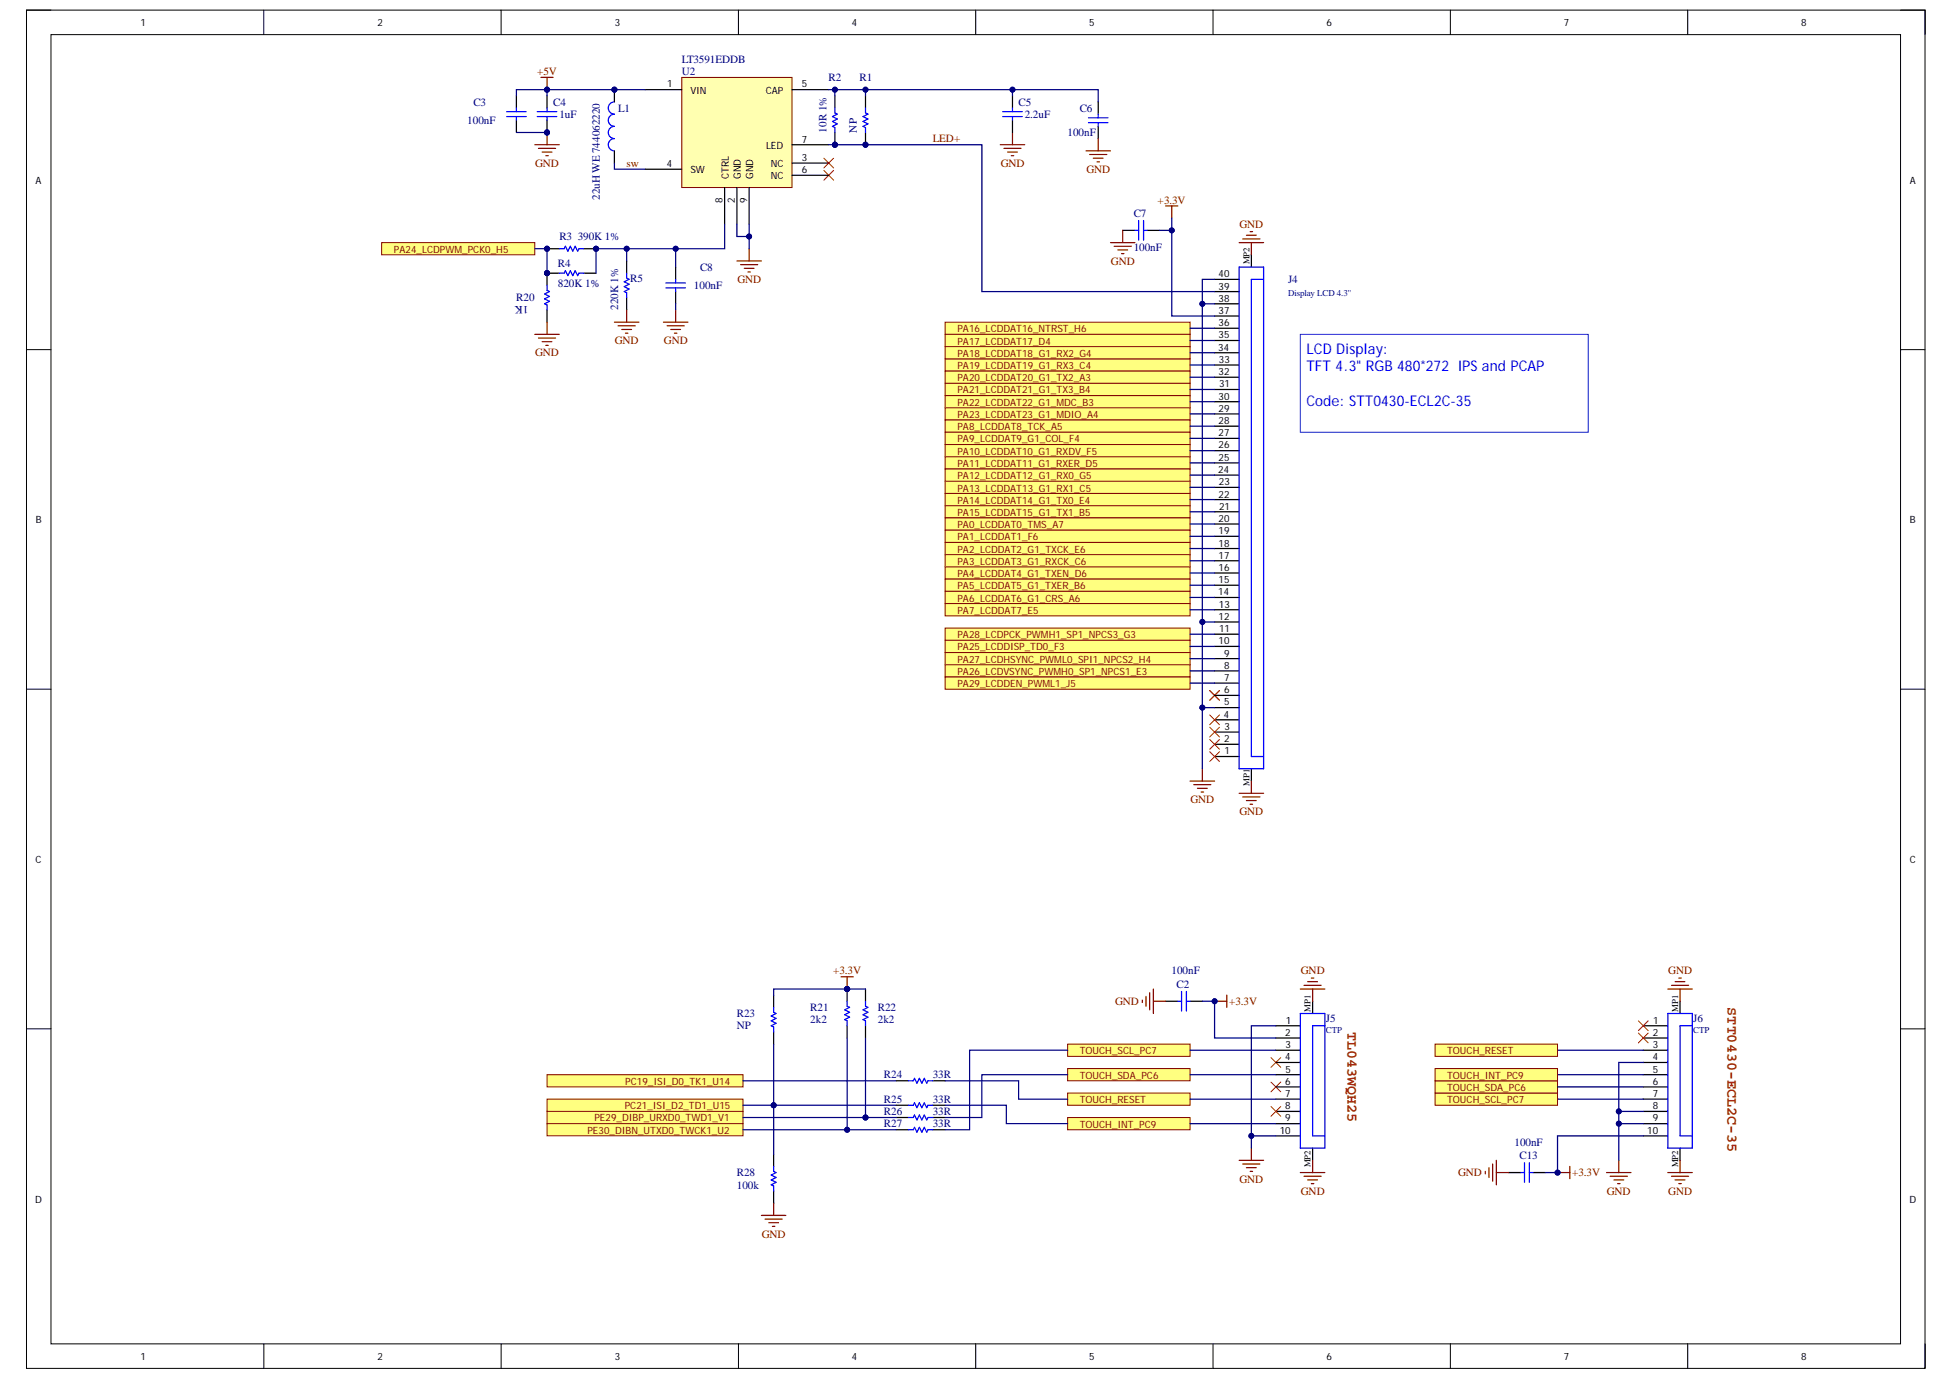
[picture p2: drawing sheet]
<svg xmlns="http://www.w3.org/2000/svg" width="297mm" height="210mm" viewBox="0 0 297 210" stroke-linecap="round" stroke-linejoin="round" font-family="sans-serif">
<path d="M4 1.5h288.8v206.6h-288.8z" fill="none" stroke="#000" stroke-width=".15"/>
<path d="M7.8 5.3h281.3v199.1h-281.3z" fill-rule="evenodd" fill="#fff"/>
<g fill="none" stroke="#000" stroke-width=".15">
<path d="M4 1.5h3.8M7.8 5.3h281.3v199.1h-281.3zM40.1 1.5v3.8M76.2 1.5v3.8M112.3 1.5v3.8M148.4 1.5v3.8M184.5 1.5v3.8M220.6 1.5v3.8M256.7 1.5v3.8M289.1 1.5h3.7v3.8M4 53.2h3.8M289.1 53.2h3.7"/>
<path d="M4 104.8h3.8M289.1 104.8h3.7M4 156.5h3.8M289.1 156.5h3.7M40.1 204.4v3.7M76.2 204.4v3.7M112.3 204.4v3.7M148.4 204.4v3.7M184.5 204.4v3.7M220.6 204.4v3.7M256.7 204.4v3.7M292.8 204.4v3.7"/>
</g>
<path d="M177.3 31.3h1.8M178.2 31.3v1.9M181 118.8h3.7M181.6 119.4h2.6M182.1 119.9h1.5M182.9 116.9v1.9M182.7 120.5h.4" fill="none" stroke="#800000" stroke-width=".19"/>
<path d="M184 105l1.5 1.5M185.5 105l-1.5 1.5" fill="none" stroke="#f00" stroke-width=".15"/>
<path d="M143.7 95.5h37.3v1.9h-37.3z" fill-rule="evenodd" fill="#ffff80"/>
<path d="M143.7 95.5h37.3v1.9h-37.3z" fill="none" stroke="#800000" stroke-width=".15"/>
<path d="M143.7 99.3h37.3v1.8h-37.3z" fill-rule="evenodd" fill="#ffff80"/>
<path d="M143.7 99.3h37.3v1.8h-37.3z" fill="none" stroke="#800000" stroke-width=".15"/>
<path d="M143.7 101.1h37.3v1.9h-37.3z" fill-rule="evenodd" fill="#ffff80"/>
<path d="M143.7 101.1h37.3v1.9h-37.3z" fill="none" stroke="#800000" stroke-width=".15"/>
<path d="M143.7 97.4h37.3v1.9h-37.3z" fill-rule="evenodd" fill="#ffff80"/>
<path d="M143.7 97.4h37.3v1.9h-37.3z" fill="none" stroke="#800000" stroke-width=".15"/>
<path d="M143.7 103h37.3v1.8h-37.3z" fill-rule="evenodd" fill="#ffff80"/>
<path d="M143.7 103h37.3v1.8h-37.3z" fill="none" stroke="#800000" stroke-width=".15"/>
<path d="M143.7 49h37.3v1.9h-37.3z" fill-rule="evenodd" fill="#ffff80"/>
<path d="M143.7 49h37.3v1.9h-37.3z" fill="none" stroke="#800000" stroke-width=".15"/>
<path d="M143.7 50.9h37.3v1.8h-37.3z" fill-rule="evenodd" fill="#ffff80"/>
<path d="M143.7 50.9h37.3v1.8h-37.3z" fill="none" stroke="#800000" stroke-width=".15"/>
<path d="M143.7 54.6h37.3v1.9h-37.3z" fill-rule="evenodd" fill="#ffff80"/>
<path d="M143.7 54.6h37.3v1.9h-37.3z" fill="none" stroke="#800000" stroke-width=".15"/>
<path d="M143.7 52.7h37.3v1.9h-37.3z" fill-rule="evenodd" fill="#ffff80"/>
<path d="M143.7 52.7h37.3v1.9h-37.3z" fill="none" stroke="#800000" stroke-width=".15"/>
<path d="M143.7 56.5h37.3v1.8h-37.3z" fill-rule="evenodd" fill="#ffff80"/>
<path d="M143.7 56.5h37.3v1.8h-37.3z" fill="none" stroke="#800000" stroke-width=".15"/>
<path d="M143.7 60.2h37.3v1.8h-37.3z" fill-rule="evenodd" fill="#ffff80"/>
<path d="M143.7 60.2h37.3v1.8h-37.3z" fill="none" stroke="#800000" stroke-width=".15"/>
<path d="M143.7 58.3h37.3v1.9h-37.3z" fill-rule="evenodd" fill="#ffff80"/>
<path d="M143.7 58.3h37.3v1.9h-37.3z" fill="none" stroke="#800000" stroke-width=".15"/>
<path d="M143.7 62h37.3v1.9h-37.3z" fill-rule="evenodd" fill="#ffff80"/>
<path d="M143.7 62h37.3v1.9h-37.3z" fill="none" stroke="#800000" stroke-width=".15"/>
<path d="M143.7 63.9h37.3v1.8h-37.3z" fill-rule="evenodd" fill="#ffff80"/>
<path d="M143.7 63.9h37.3v1.8h-37.3z" fill="none" stroke="#800000" stroke-width=".15"/>
<path d="M143.7 65.7h37.3v1.9h-37.3z" fill-rule="evenodd" fill="#ffff80"/>
<path d="M143.7 65.7h37.3v1.9h-37.3z" fill="none" stroke="#800000" stroke-width=".15"/>
<path d="M143.7 67.6h37.3v1.9h-37.3z" fill-rule="evenodd" fill="#ffff80"/>
<path d="M143.7 67.6h37.3v1.9h-37.3z" fill="none" stroke="#800000" stroke-width=".15"/>
<path d="M143.7 69.5h37.3v1.8h-37.3z" fill-rule="evenodd" fill="#ffff80"/>
<path d="M143.7 69.5h37.3v1.8h-37.3z" fill="none" stroke="#800000" stroke-width=".15"/>
<path d="M143.7 73.2h37.3v1.9h-37.3z" fill-rule="evenodd" fill="#ffff80"/>
<path d="M143.7 73.2h37.3v1.9h-37.3z" fill="none" stroke="#800000" stroke-width=".15"/>
<path d="M143.7 71.3h37.3v1.9h-37.3z" fill-rule="evenodd" fill="#ffff80"/>
<path d="M143.7 71.3h37.3v1.9h-37.3z" fill="none" stroke="#800000" stroke-width=".15"/>
<path d="M143.7 75.1h37.3v1.8h-37.3z" fill-rule="evenodd" fill="#ffff80"/>
<path d="M143.7 75.1h37.3v1.8h-37.3z" fill="none" stroke="#800000" stroke-width=".15"/>
<path d="M143.7 76.9h37.3v1.9h-37.3z" fill-rule="evenodd" fill="#ffff80"/>
<path d="M143.7 76.9h37.3v1.9h-37.3z" fill="none" stroke="#800000" stroke-width=".15"/>
<path d="M143.7 78.8h37.3v1.8h-37.3z" fill-rule="evenodd" fill="#ffff80"/>
<path d="M143.7 78.8h37.3v1.8h-37.3z" fill="none" stroke="#800000" stroke-width=".15"/>
<path d="M143.7 80.6h37.3v1.9h-37.3z" fill-rule="evenodd" fill="#ffff80"/>
<path d="M143.7 80.6h37.3v1.9h-37.3z" fill="none" stroke="#800000" stroke-width=".15"/>
<path d="M143.7 82.5h37.3v1.9h-37.3z" fill-rule="evenodd" fill="#ffff80"/>
<path d="M143.7 82.5h37.3v1.9h-37.3z" fill="none" stroke="#800000" stroke-width=".15"/>
<path d="M143.7 84.4h37.3v1.8h-37.3z" fill-rule="evenodd" fill="#ffff80"/>
<path d="M143.7 84.4h37.3v1.8h-37.3z" fill="none" stroke="#800000" stroke-width=".15"/>
<path d="M143.7 86.2h37.3v1.9h-37.3z" fill-rule="evenodd" fill="#ffff80"/>
<path d="M143.7 86.2h37.3v1.9h-37.3z" fill="none" stroke="#800000" stroke-width=".15"/>
<path d="M143.7 88.1h37.3v1.8h-37.3z" fill-rule="evenodd" fill="#ffff80"/>
<path d="M143.7 88.1h37.3v1.8h-37.3z" fill="none" stroke="#800000" stroke-width=".15"/>
<path d="M143.7 89.9h37.3v1.9h-37.3z" fill-rule="evenodd" fill="#ffff80"/>
<path d="M143.7 89.9h37.3v1.9h-37.3z" fill="none" stroke="#800000" stroke-width=".15"/>
<path d="M143.7 91.8h37.3v1.9h-37.3z" fill-rule="evenodd" fill="#ffff80"/>
<path d="M143.7 91.8h37.3v1.9h-37.3z" fill="none" stroke="#800000" stroke-width=".15"/>
<path d="M170.8 35h1.8M174.5 35h1.9" fill="none" stroke="#000" stroke-width=".19"/>
<path d="M172.6 35h.6M173.2 33.6v2.9M173.9 33.6v2.9M173.9 35h.6" fill="none" stroke="#00f" stroke-width=".19"/>
<path d="M168.9 36.9h3.7M169.5 37.5h2.6M170 38h1.5M170.6 38.6h.3M170.8 35v1.9" fill="none" stroke="#800000" stroke-width=".19"/>
<circle cx="127" cy="22" r=".37" fill="#000080"/>
<circle cx="127" cy="22" r=".37" fill="none" stroke="#000080" stroke-width=".15"/>
<path d="M127 14.6v1.8M127 20.2v1.8" fill="none" stroke="#000" stroke-width=".19"/>
<circle cx="127" cy="22" r=".37" fill="#000080"/>
<circle cx="127" cy="22" r=".37" fill="none" stroke="#000080" stroke-width=".15"/>
<path d="M127 16.4v.8l.4 .2-.8 .3 .8 .4-.8 .4 .8 .3-.8 .4 .4 .2v.8" fill="none" stroke="#00f" stroke-width=".19"/>
<circle cx="83.2" cy="20.2" r=".37" fill="#000080"/>
<circle cx="83.2" cy="20.2" r=".37" fill="none" stroke="#000080" stroke-width=".15"/>
<path d="M83.2 18.3v1.9" fill="none" stroke="#000" stroke-width=".19"/>
<circle cx="83.2" cy="20.2" r=".37" fill="#000080"/>
<circle cx="83.2" cy="20.2" r=".37" fill="none" stroke="#000080" stroke-width=".15"/>
<path d="M83.2 14.6v1.8" fill="none" stroke="#000" stroke-width=".19"/>
<path d="M81.7 17h3M81.7 17.7h3M83.2 16.4v.6M83.2 17.7v.6" fill="none" stroke="#00f" stroke-width=".19"/>
<circle cx="93.4" cy="13.6" r=".37" fill="#000080"/>
<circle cx="93.4" cy="13.6" r=".37" fill="none" stroke="#000080" stroke-width=".15"/>
<path d="M93.4 15.5a.93 .93 0 0 0-.9 .9 .93 .93 0 0 0 .9 1 .93 .93 0 0 0-.9 .9 .93 .93 0 0 0 .9 .9 .93 .93 0 0 0-.9 1 .93 .93 0 0 0 .9 .9 .93 .93 0 0 0-.9 .9 .93 .93 0 0 0 .9 .9" fill="none" stroke="#00f" stroke-width=".19"/>
<path d="M93.4 13.6v1.9M93.4 22.9v1.9" fill="none" stroke="#000" stroke-width=".19"/>
<circle cx="93.4" cy="13.6" r=".37" fill="#000080"/>
<circle cx="93.4" cy="13.6" r=".37" fill="none" stroke="#000080" stroke-width=".15"/>
<circle cx="83.2" cy="37.8" r=".37" fill="#000080"/>
<circle cx="83.2" cy="37.8" r=".37" fill="none" stroke="#000080" stroke-width=".15"/>
<circle cx="90.7" cy="37.8" r=".37" fill="#000080"/>
<circle cx="90.7" cy="37.8" r=".37" fill="none" stroke="#000080" stroke-width=".15"/>
<path d="M83.2 37.8h1.9" fill="none" stroke="#000" stroke-width=".19"/>
<circle cx="83.2" cy="37.8" r=".37" fill="#000080"/>
<circle cx="83.2" cy="37.8" r=".37" fill="none" stroke="#000080" stroke-width=".15"/>
<path d="M88.8 37.8h1.9" fill="none" stroke="#000" stroke-width=".19"/>
<circle cx="90.7" cy="37.8" r=".37" fill="#000080"/>
<circle cx="90.7" cy="37.8" r=".37" fill="none" stroke="#000080" stroke-width=".15"/>
<path d="M85.1 37.8h.7l.2-.3 .4 .7 .3-.7 .4 .7 .4-.7 .4 .7 .1-.4h.8M101.3 43h3M101.3 43.8h3M102.8 42.5v.5M102.8 43.8v.5" fill="none" stroke="#00f" stroke-width=".19"/>
<path d="M102.8 40.6v1.9M102.8 44.3v1.9" fill="none" stroke="#000" stroke-width=".19"/>
<path d="M81.3 22h3.8M81.9 22.6h2.6M82.5 23.1h1.4M83 23.7h.4M83.2 20.2v1.8M100.9 49h3.7M101.5 49.6h2.6M102 50.1h1.5M102.6 50.7h.3M102.8 47.1v1.9" fill="none" stroke="#800000" stroke-width=".19"/>
<circle cx="83.2" cy="20.2" r=".37" fill="#000080"/>
<circle cx="83.2" cy="20.2" r=".37" fill="none" stroke="#000080" stroke-width=".15"/>
<path d="M82.3 11.8h1.8M83.2 11.8v1.8M152.1 22h3.8M152.7 22.6h2.6M153.2 23.1h1.5M153.8 23.7h.4M154 20.2v1.8" fill="none" stroke="#800000" stroke-width=".19"/>
<circle cx="83.2" cy="13.6" r=".37" fill="#000080"/>
<circle cx="83.2" cy="13.6" r=".37" fill="none" stroke="#000080" stroke-width=".15"/>
<path d="M78.5 14.6v1.8M78.5 18.3v1.9M154 14.6v1.8M154 18.3v1.9M167 15.5v1.9M167 19.2v1.9" fill="none" stroke="#000" stroke-width=".19"/>
<path d="M77.1 17h2.9M77.1 17.7h2.9M78.5 16.4v.6M78.5 17.7v.6M152.5 17h3M152.5 17.7h3M154 16.4v.6M154 17.7v.6M165.5 17.9h3M165.5 18.7h3M167 17.4v.5M167 18.7v.5" fill="none" stroke="#00f" stroke-width=".19"/>
<path d="M125.3 24.1l1.5 1.4M125.3 25.9l1.5 1.5M126.8 24.1l-1.5 1.4M126.8 25.9l-1.5 1.5" fill="none" stroke="#f00" stroke-width=".15"/>
<path d="M112.1 39.7h3.7M113.9 37.8v1.9M165.2 22.9h3.7M165.7 23.5h2.6M166.3 24.1h1.5M166.8 24.6h.4M167 21.1v1.8M112.6 40.3h2.6M113.2 40.8h1.5M113.8 41.4h.3" fill="none" stroke="#800000" stroke-width=".19"/>
<path d="M103.7 11.8h16.8v16.7h-16.8z" fill-rule="evenodd" fill="#ffffb0"/>
<path d="M103.7 11.8h16.8v16.7h-16.8z" fill="none" stroke="#800000" stroke-width=".15"/>
<path d="M98.1 13.6h5.6M120.5 13.6h5.5M95.3 39.7v1.9M98.1 25.7h5.6M110.2 28.5v5.6M112.1 28.5v5.6M113.9 28.5v5.6M120.5 22h5.5M120.5 24.8h5.5M120.5 26.7h5.5M95.3 45.3v1.8" fill="none" stroke="#000" stroke-width=".19"/>
<path d="M95.3 41.6v.7l.4 .2-.8 .4 .8 .3-.8 .4 .8 .4-.8 .3 .4 .2v.8" fill="none" stroke="#00f" stroke-width=".19"/>
<path d="M93.4 49h3.8M94 49.6h2.6M94.6 50.1h1.5M95.1 50.7h.4M95.3 47.1v1.9" fill="none" stroke="#800000" stroke-width=".19"/>
<circle cx="83.2" cy="41.6" r=".37" fill="#000080"/>
<circle cx="83.2" cy="41.6" r=".37" fill="none" stroke="#000080" stroke-width=".15"/>
<path d="M83.2 41.6h1.9M88.8 41.6h1.9" fill="none" stroke="#000" stroke-width=".19"/>
<circle cx="83.2" cy="41.6" r=".37" fill="#000080"/>
<circle cx="83.2" cy="41.6" r=".37" fill="none" stroke="#000080" stroke-width=".15"/>
<path d="M85.1 41.6h.7l.2-.4 .4 .7 .3-.7 .4 .7 .4-.7 .4 .7 .1-.3h.8" fill="none" stroke="#00f" stroke-width=".19"/>
<path d="M58.1 36.9h23.2v1.9h-23.2z" fill-rule="evenodd" fill="#ffff80"/>
<path d="M58.1 36.9h23.2v1.9h-23.2z" fill="none" stroke="#800000" stroke-width=".15"/>
<circle cx="131.6" cy="22" r=".37" fill="#000080"/>
<circle cx="131.6" cy="22" r=".37" fill="none" stroke="#000080" stroke-width=".15"/>
<path d="M131.6 14.6v1.8M131.6 20.2v1.8" fill="none" stroke="#000" stroke-width=".19"/>
<circle cx="131.6" cy="22" r=".37" fill="#000080"/>
<circle cx="131.6" cy="22" r=".37" fill="none" stroke="#000080" stroke-width=".15"/>
<path d="M131.6 16.4v.8l.4 .2-.7 .3 .7 .4-.7 .4 .7 .3-.7 .4 .3 .2v.8" fill="none" stroke="#00f" stroke-width=".19"/>
<circle cx="83.2" cy="41.6" r=".37" fill="#000080"/>
<circle cx="83.2" cy="41.6" r=".37" fill="none" stroke="#000080" stroke-width=".15"/>
<path d="M83.2 41.6v1.8M83.2 47.1v1.9" fill="none" stroke="#000" stroke-width=".19"/>
<circle cx="83.2" cy="41.6" r=".37" fill="#000080"/>
<circle cx="83.2" cy="41.6" r=".37" fill="none" stroke="#000080" stroke-width=".15"/>
<path d="M83.2 43.4v.8l.4 .1-.8 .4 .8 .4-.8 .4 .8 .3-.8 .4 .4 .2v.7M188.5 40.6h3.7v76.3h-3.7zM192.2 42.5h-1.9v72.6h1.9M179.1 152.3h.6M179.7 150.8v3M180.4 150.8v3M180.4 152.3h.6" fill="none" stroke="#00f" stroke-width=".19"/>
<g fill="none" stroke="#800000" stroke-width=".19">
<path d="M188.5 36.9h3.7M189 36.3h2.6M189.6 35.8h1.5M190.1 35.2h.4M190.3 36.9v1.9M81.3 50.9h3.8M81.9 51.4h2.6M82.5 52h1.4M83 52.5h.4M83.2 49v1.9M190.3 118.8v1.9M188.5 120.7h3.7"/>
<path d="M189 121.2h2.6M189.6 121.8h1.5M190.1 122.3h.4M173.7 152.1v.4M174.3 151.6v1.4M174.9 151v2.6M175.4 150.4v3.8M175.4 152.3h1.9M188.5 176.5h3.7M189 177.1h2.6M189.6 177.6h1.5M190.1 178.2h.4"/>
<path d="M190.3 174.6v1.9"/>
</g>
<path d="M184 105l1.5 1.5M185.5 105l-1.5 1.5" fill="none" stroke="#f00" stroke-width=".15"/>
<g fill="none" stroke="#000" stroke-width=".19">
<path d="M190.3 38.8v1.8M184.7 59.2h3.8M184.7 57.4h3.8M184.7 55.5h3.8M184.7 53.7h3.8M184.7 51.8h3.8M184.7 49.9h3.8M184.7 48.1h3.8M184.7 46.2h3.8M184.7 44.4h3.8M184.7 42.5h3.8M184.7 79.7h3.8"/>
<path d="M184.7 77.8h3.8M184.7 76h3.8M184.7 74.1h3.8M184.7 72.3h3.8M184.7 70.4h3.8M184.7 68.5h3.8M184.7 66.7h3.8M184.7 64.8h3.8M184.7 63h3.8M184.7 61.1h3.8M184.7 98.3h3.8M184.7 96.5h3.8"/>
<path d="M184.7 94.6h3.8M184.7 92.7h3.8M184.7 90.9h3.8M184.7 89h3.8M184.7 87.2h3.8M184.7 85.3h3.8M184.7 83.4h3.8M184.7 81.6h3.8M184.7 115.1h3.8M184.7 113.2h3.8M184.7 111.4h3.8M184.7 109.5h3.8"/>
<path d="M184.7 107.6h3.8M184.7 105.8h3.8M184.7 103.9h3.8M184.7 102h3.8M184.7 100.2h3.8M190.3 116.9v1.9M177.3 152.3h1.8M181 152.3h1.9"/>
</g>
<path d="M162.4 162.5h18.6v1.9h-18.6z" fill-rule="evenodd" fill="#ffff80"/>
<path d="M162.4 162.5h18.6v1.9h-18.6z" fill="none" stroke="#800000" stroke-width=".15"/>
<path d="M162.4 158.8h18.6v1.9h-18.6z" fill-rule="evenodd" fill="#ffff80"/>
<path d="M162.4 158.8h18.6v1.9h-18.6z" fill="none" stroke="#800000" stroke-width=".15"/>
<path d="M193.3 160.9l1.5 1.4M193.3 164.6l1.5 1.5M194.8 160.9l-1.5 1.4M194.8 164.6l-1.5 1.5" fill="none" stroke="#f00" stroke-width=".15"/>
<path d="M162.4 166.3h18.6v1.8h-18.6z" fill-rule="evenodd" fill="#ffff80"/>
<path d="M162.4 166.3h18.6v1.8h-18.6z" fill="none" stroke="#800000" stroke-width=".15"/>
<path d="M162.4 170h18.6v1.8h-18.6z" fill-rule="evenodd" fill="#ffff80"/>
<path d="M162.4 170h18.6v1.8h-18.6z" fill="none" stroke="#800000" stroke-width=".15"/>
<path d="M184.7 152.3h1.9M186.6 151.4v1.8" fill="none" stroke="#800000" stroke-width=".19"/>
<circle cx="184.7" cy="152.3" r=".37" fill="#000080"/>
<circle cx="184.7" cy="152.3" r=".37" fill="none" stroke="#000080" stroke-width=".15"/>
<path d="M194 156h3.8M194 157.9h3.8M194 159.7h3.8M199.6 152.3v1.9M194 161.6h3.8M194 163.5h3.8M194 165.3h3.8M194 167.2h3.8M194 169.1h3.8M194 170.9h3.8M194 172.8h3.8M199.6 174.6v1.9" fill="none" stroke="#000" stroke-width=".19"/>
<path d="M197.8 154.2h3.7v20.4h-3.7zM201.5 156h-1.9v16.8h1.9" fill="none" stroke="#00f" stroke-width=".19"/>
<path d="M197.8 150.4h3.7M198.3 149.9h2.6M198.9 149.3h1.5M199.5 148.8h.3M199.6 150.4v1.9M197.8 178.4h3.7M198.3 178.9h2.6M198.9 179.5h1.5M199.6 176.5v1.9M199.5 180h.3" fill="none" stroke="#800000" stroke-width=".19"/>
<path d="M197.8 50.9h43.8v14.8h-43.8z" fill-rule="evenodd" fill="#fff"/>
<path d="M197.8 50.9h43.8v14.8h-43.8z" fill="none" stroke="#03c" stroke-width=".15"/>
<path d="M131.6 150.4v1.9M131.6 156v1.9" fill="none" stroke="#000" stroke-width=".19"/>
<path d="M131.6 152.3v.7l.4 .2-.7 .4 .7 .4-.7 .3 .7 .4-.7 .4 .3 .2v.7" fill="none" stroke="#00f" stroke-width=".19"/>
<circle cx="128.8" cy="150.4" r=".37" fill="#000080"/>
<circle cx="128.8" cy="150.4" r=".37" fill="none" stroke="#000080" stroke-width=".15"/>
<path d="M128.8 150.4v1.9M128.8 156v1.9" fill="none" stroke="#000" stroke-width=".19"/>
<circle cx="128.8" cy="150.4" r=".37" fill="#000080"/>
<circle cx="128.8" cy="150.4" r=".37" fill="none" stroke="#000080" stroke-width=".15"/>
<path d="M128.8 152.3v.7l.4 .2-.7 .4 .7 .4-.7 .3 .7 .4-.7 .4 .3 .2v.7" fill="none" stroke="#00f" stroke-width=".19"/>
<path d="M127.9 148.6h1.9M128.8 148.6v1.8" fill="none" stroke="#800000" stroke-width=".19"/>
<circle cx="128.8" cy="150.4" r=".37" fill="#000080"/>
<circle cx="128.8" cy="150.4" r=".37" fill="none" stroke="#000080" stroke-width=".15"/>
<path d="M83.2 169h29.8v1.9h-29.8z" fill-rule="evenodd" fill="#ffff80"/>
<path d="M83.2 169h29.8v1.9h-29.8z" fill="none" stroke="#800000" stroke-width=".15"/>
<path d="M83.2 170.9h29.8v1.9h-29.8z" fill-rule="evenodd" fill="#ffff80"/>
<path d="M83.2 170.9h29.8v1.9h-29.8z" fill="none" stroke="#800000" stroke-width=".15"/>
<path d="M83.2 163.5h29.8v1.8h-29.8z" fill-rule="evenodd" fill="#ffff80"/>
<path d="M83.2 163.5h29.8v1.8h-29.8z" fill="none" stroke="#800000" stroke-width=".15"/>
<path d="M83.2 167.2h29.8v1.8h-29.8z" fill-rule="evenodd" fill="#ffff80"/>
<path d="M83.2 167.2h29.8v1.8h-29.8z" fill="none" stroke="#800000" stroke-width=".15"/>
<path d="M117.7 151.4v1.8M117.7 156.9v1.9M117.7 175.6v1.8M136.3 170h1.9M136.3 171.8h1.9M136.3 164.4h1.9M136.3 168.1h1.9M141.9 170h1.8M141.9 171.8h1.8M141.9 164.4h1.8M141.9 168.1h1.8M117.7 181.2v1.8" fill="none" stroke="#000" stroke-width=".19"/>
<path d="M117.7 153.2v.8l.3 .2-.7 .3 .7 .4-.7 .4 .7 .3-.7 .4 .4 .2v.7M117.7 177.4v.8l.3 .2-.7 .3 .7 .4-.7 .4 .7 .3-.7 .4 .4 .2v.8M138.2 170h.7l.2-.4 .4 .7 .3-.7 .4 .7 .4-.7 .4 .7 .1-.3h.8M138.2 171.8h.7l.2-.3 .4 .7 .3-.7 .4 .7 .4-.7 .4 .7 .1-.4h.8M138.2 164.4h.7l.2-.4 .4 .8 .3-.8 .4 .8 .4-.8 .4 .8 .1-.4h.8M138.2 168.1h.7l.2-.4 .4 .8 .3-.8 .4 .8 .4-.8 .4 .8 .1-.4h.8" fill="none" stroke="#00f" stroke-width=".19"/>
<path d="M115.8 184.9h3.7M116.4 185.4h2.6M116.9 186h1.5M117.5 186.5h.4M117.7 183v1.9" fill="none" stroke="#800000" stroke-width=".19"/>
<path d="M184.7 42.5h-1.8v3.7" fill="none" stroke="#000080" stroke-width=".19"/>
<circle cx="182.9" cy="46.2" r=".37" fill="#000080"/>
<circle cx="182.9" cy="46.2" r=".37" fill="none" stroke="#000080" stroke-width=".15"/>
<path d="M176.4 35h1.8" fill="none" stroke="#000080" stroke-width=".19"/>
<circle cx="178.2" cy="35" r=".37" fill="#000080"/>
<circle cx="178.2" cy="35" r=".37" fill="none" stroke="#000080" stroke-width=".15"/>
<path d="M78.5 20.2h4.7" fill="none" stroke="#000080" stroke-width=".19"/>
<circle cx="83.2" cy="20.2" r=".37" fill="#000080"/>
<circle cx="83.2" cy="20.2" r=".37" fill="none" stroke="#000080" stroke-width=".15"/>
<path d="M126 22h1" fill="none" stroke="#000080" stroke-width=".19"/>
<circle cx="127" cy="22" r=".37" fill="#000080"/>
<circle cx="127" cy="22" r=".37" fill="none" stroke="#000080" stroke-width=".15"/>
<path d="M126 13.6h1v1" fill="none" stroke="#000080" stroke-width=".19"/>
<circle cx="127" cy="13.6" r=".37" fill="#000080"/>
<circle cx="127" cy="13.6" r=".37" fill="none" stroke="#000080" stroke-width=".15"/>
<path d="M78.5 14.6v-1h4.7v1" fill="none" stroke="#000080" stroke-width=".19"/>
<circle cx="83.2" cy="13.6" r=".37" fill="#000080"/>
<circle cx="83.2" cy="13.6" r=".37" fill="none" stroke="#000080" stroke-width=".15"/>
<path d="M154 13.6h13v1.9" fill="none" stroke="#000080" stroke-width=".19"/>
<circle cx="154" cy="13.6" r=".37" fill="#000080"/>
<circle cx="154" cy="13.6" r=".37" fill="none" stroke="#000080" stroke-width=".15"/>
<path d="M83.2 13.6h14.9" fill="none" stroke="#000080" stroke-width=".19"/>
<circle cx="83.2" cy="13.6" r=".37" fill="#000080"/>
<circle cx="83.2" cy="13.6" r=".37" fill="none" stroke="#000080" stroke-width=".15"/>
<circle cx="93.4" cy="13.6" r=".37" fill="#000080"/>
<circle cx="93.4" cy="13.6" r=".37" fill="none" stroke="#000080" stroke-width=".15"/>
<path d="M93.4 24.8v.9h4.7M112.1 34.1v1.9h1.8v-1.9" fill="none" stroke="#000080" stroke-width=".19"/>
<circle cx="113.9" cy="36" r=".37" fill="#000080"/>
<circle cx="113.9" cy="36" r=".37" fill="none" stroke="#000080" stroke-width=".15"/>
<path d="M113.9 36v1.8" fill="none" stroke="#000080" stroke-width=".19"/>
<circle cx="113.9" cy="36" r=".37" fill="#000080"/>
<circle cx="113.9" cy="36" r=".37" fill="none" stroke="#000080" stroke-width=".15"/>
<path d="M95.3 37.8v1.9" fill="none" stroke="#000080" stroke-width=".19"/>
<circle cx="95.3" cy="37.8" r=".37" fill="#000080"/>
<circle cx="95.3" cy="37.8" r=".37" fill="none" stroke="#000080" stroke-width=".15"/>
<path d="M110.2 34.1v3.7h-7.4M102.8 46.2v.9" fill="none" stroke="#000080" stroke-width=".19"/>
<circle cx="102.8" cy="37.8" r=".37" fill="#000080"/>
<circle cx="102.8" cy="37.8" r=".37" fill="none" stroke="#000080" stroke-width=".15"/>
<path d="M81.3 37.8h1.9v3.8" fill="none" stroke="#000080" stroke-width=".19"/>
<circle cx="83.2" cy="37.8" r=".37" fill="#000080"/>
<circle cx="83.2" cy="37.8" r=".37" fill="none" stroke="#000080" stroke-width=".15"/>
<circle cx="83.2" cy="41.6" r=".37" fill="#000080"/>
<circle cx="83.2" cy="41.6" r=".37" fill="none" stroke="#000080" stroke-width=".15"/>
<path d="M127 22h22.3v22.4h35.4" fill="none" stroke="#000080" stroke-width=".19"/>
<circle cx="131.6" cy="22" r=".37" fill="#000080"/>
<circle cx="131.6" cy="22" r=".37" fill="none" stroke="#000080" stroke-width=".15"/>
<circle cx="127" cy="22" r=".37" fill="#000080"/>
<circle cx="127" cy="22" r=".37" fill="none" stroke="#000080" stroke-width=".15"/>
<path d="M131.6 13.6v1" fill="none" stroke="#000080" stroke-width=".19"/>
<circle cx="131.6" cy="13.6" r=".37" fill="#000080"/>
<circle cx="131.6" cy="13.6" r=".37" fill="none" stroke="#000080" stroke-width=".15"/>
<path d="M102.8 40.6v-2.8h-12.1v3.8" fill="none" stroke="#000080" stroke-width=".19"/>
<circle cx="90.7" cy="37.8" r=".37" fill="#000080"/>
<circle cx="90.7" cy="37.8" r=".37" fill="none" stroke="#000080" stroke-width=".15"/>
<circle cx="95.3" cy="37.8" r=".37" fill="#000080"/>
<circle cx="95.3" cy="37.8" r=".37" fill="none" stroke="#000080" stroke-width=".15"/>
<circle cx="102.8" cy="37.8" r=".37" fill="#000080"/>
<circle cx="102.8" cy="37.8" r=".37" fill="none" stroke="#000080" stroke-width=".15"/>
<path d="M127 13.6h27v1" fill="none" stroke="#000080" stroke-width=".19"/>
<circle cx="127" cy="13.6" r=".37" fill="#000080"/>
<circle cx="127" cy="13.6" r=".37" fill="none" stroke="#000080" stroke-width=".15"/>
<circle cx="131.6" cy="13.6" r=".37" fill="#000080"/>
<circle cx="131.6" cy="13.6" r=".37" fill="none" stroke="#000080" stroke-width=".15"/>
<circle cx="154" cy="13.6" r=".37" fill="#000080"/>
<circle cx="154" cy="13.6" r=".37" fill="none" stroke="#000080" stroke-width=".15"/>
<path d="M178.2 33.2v14.9h6.5" fill="none" stroke="#000080" stroke-width=".19"/>
<circle cx="178.2" cy="35" r=".37" fill="#000080"/>
<circle cx="178.2" cy="35" r=".37" fill="none" stroke="#000080" stroke-width=".15"/>
<path d="M184.7 46.2h-1.8v70.7" fill="none" stroke="#000080" stroke-width=".19"/>
<circle cx="182.9" cy="46.2" r=".37" fill="#000080"/>
<circle cx="182.9" cy="46.2" r=".37" fill="none" stroke="#000080" stroke-width=".15"/>
<circle cx="182.9" cy="94.6" r=".37" fill="#000080"/>
<circle cx="182.9" cy="94.6" r=".37" fill="none" stroke="#000080" stroke-width=".15"/>
<circle cx="182.9" cy="107.6" r=".37" fill="#000080"/>
<circle cx="182.9" cy="107.6" r=".37" fill="none" stroke="#000080" stroke-width=".15"/>
<path d="M182.9 94.6h1.8" fill="none" stroke="#000080" stroke-width=".19"/>
<circle cx="182.9" cy="94.6" r=".37" fill="#000080"/>
<circle cx="182.9" cy="94.6" r=".37" fill="none" stroke="#000080" stroke-width=".15"/>
<path d="M182.9 107.6h1.8" fill="none" stroke="#000080" stroke-width=".19"/>
<circle cx="182.9" cy="107.6" r=".37" fill="#000080"/>
<circle cx="182.9" cy="107.6" r=".37" fill="none" stroke="#000080" stroke-width=".15"/>
<g fill="none" stroke="#000080" stroke-width=".19">
<path d="M181 49.9h3.7M181 51.8h3.7M181 53.7h3.7M181 55.5h3.7M181 57.4h3.7M181 59.2h3.7M181 61.1h3.7M181 63h3.7M181 64.8h3.7M181 66.7h3.7M181 68.5h3.7M181 70.4h3.7"/>
<path d="M181 72.3h3.7M181 74.1h3.7M181 76h3.7M181 77.8h3.7M181 79.7h3.7M181 96.5h3.7M181 98.3h3.7M181 81.6h3.7M181 83.4h3.7M181 85.3h3.7M181 87.2h3.7M181 89h3.7"/>
<path d="M181 90.9h3.7M181 92.7h3.7M181 100.2h3.7M181 102h3.7M181 103.9h3.7M182.9 152.3h1.8v5.6h9.3"/>
</g>
<circle cx="184.7" cy="152.3" r=".37" fill="#000080"/>
<circle cx="184.7" cy="152.3" r=".37" fill="none" stroke="#000080" stroke-width=".15"/>
<path d="M194 156h-3.7v18.6" fill="none" stroke="#000080" stroke-width=".19"/>
<circle cx="190.3" cy="172.8" r=".37" fill="#000080"/>
<circle cx="190.3" cy="172.8" r=".37" fill="none" stroke="#000080" stroke-width=".15"/>
<path d="M181 159.7h13M181 163.5h13M181 167.2h13M181 170.9h13M190.3 172.8h3.7" fill="none" stroke="#000080" stroke-width=".19"/>
<circle cx="190.3" cy="172.8" r=".37" fill="#000080"/>
<circle cx="190.3" cy="172.8" r=".37" fill="none" stroke="#000080" stroke-width=".15"/>
<path d="M131.6 157.9v12.1" fill="none" stroke="#000080" stroke-width=".19"/>
<circle cx="131.6" cy="170" r=".37" fill="#000080"/>
<circle cx="131.6" cy="170" r=".37" fill="none" stroke="#000080" stroke-width=".15"/>
<path d="M113 168.1h23.3" fill="none" stroke="#000080" stroke-width=".19"/>
<circle cx="117.7" cy="168.1" r=".37" fill="#000080"/>
<circle cx="117.7" cy="168.1" r=".37" fill="none" stroke="#000080" stroke-width=".15"/>
<path d="M113 170h18.6" fill="none" stroke="#000080" stroke-width=".19"/>
<circle cx="131.6" cy="170" r=".37" fill="#000080"/>
<circle cx="131.6" cy="170" r=".37" fill="none" stroke="#000080" stroke-width=".15"/>
<path d="M131.6 170h4.7" fill="none" stroke="#000080" stroke-width=".19"/>
<circle cx="131.6" cy="170" r=".37" fill="#000080"/>
<circle cx="131.6" cy="170" r=".37" fill="none" stroke="#000080" stroke-width=".15"/>
<path d="M128.8 157.9v13.9h7.5M113 164.4h23.3" fill="none" stroke="#000080" stroke-width=".19"/>
<circle cx="128.8" cy="171.8" r=".37" fill="#000080"/>
<circle cx="128.8" cy="171.8" r=".37" fill="none" stroke="#000080" stroke-width=".15"/>
<path d="M113 171.8h15.8" fill="none" stroke="#000080" stroke-width=".19"/>
<circle cx="128.8" cy="171.8" r=".37" fill="#000080"/>
<circle cx="128.8" cy="171.8" r=".37" fill="none" stroke="#000080" stroke-width=".15"/>
<path d="M128.8 150.4h2.8" fill="none" stroke="#000080" stroke-width=".19"/>
<circle cx="128.8" cy="150.4" r=".37" fill="#000080"/>
<circle cx="128.8" cy="150.4" r=".37" fill="none" stroke="#000080" stroke-width=".15"/>
<path d="M128.8 150.4h-11.1v1" fill="none" stroke="#000080" stroke-width=".19"/>
<circle cx="128.8" cy="150.4" r=".37" fill="#000080"/>
<circle cx="128.8" cy="150.4" r=".37" fill="none" stroke="#000080" stroke-width=".15"/>
<path d="M117.7 168.1v7.5" fill="none" stroke="#000080" stroke-width=".19"/>
<circle cx="117.7" cy="168.1" r=".37" fill="#000080"/>
<circle cx="117.7" cy="168.1" r=".37" fill="none" stroke="#000080" stroke-width=".15"/>
<path d="M117.7 158.8v9.3" fill="none" stroke="#000080" stroke-width=".19"/>
<circle cx="117.7" cy="168.1" r=".37" fill="#000080"/>
<circle cx="117.7" cy="168.1" r=".37" fill="none" stroke="#000080" stroke-width=".15"/>
<path d="M162.4 159.7h-14.9v12.1h-3.8M143.7 164.4h11.2v2.8h7.5M143.7 168.1h9.4v2.8h9.3M162.4 163.5h-13.1v6.5h-5.6" fill="none" stroke="#000080" stroke-width=".19"/>
<path d="M184 114.3l1.5 1.5M184 112.5l1.5 1.5M184 110.6l1.5 1.5M184 108.7l1.5 1.5M185.5 114.3l-1.5 1.5M185.5 112.5l-1.5 1.5M185.5 110.6l-1.5 1.5M185.5 108.7l-1.5 1.5" fill="none" stroke="#f00" stroke-width=".15"/>
<path d="M229.4 178.4h1.9M233.2 178.4h1.8" fill="none" stroke="#000" stroke-width=".19"/>
<path d="M231.3 178.4h.6M231.9 176.9v2.9M232.6 176.9v2.9M232.6 178.4h.6" fill="none" stroke="#00f" stroke-width=".19"/>
<path d="M236.9 178.4h1.9M238.8 177.4v1.9M244.3 178.4h3.8M244.9 178.9h2.6M245.5 179.5h1.5M246.2 176.5v1.9M246 180h.4" fill="none" stroke="#800000" stroke-width=".19"/>
<circle cx="236.9" cy="178.4" r=".37" fill="#000080"/>
<circle cx="236.9" cy="178.4" r=".37" fill="none" stroke="#000080" stroke-width=".15"/>
<path d="M249.9 156h3.8M249.9 157.9h3.8M249.9 159.7h3.8M255.5 152.3v1.9M249.9 161.6h3.8M249.9 163.5h3.8M249.9 165.3h3.8M249.9 167.2h3.8M249.9 169.1h3.8M249.9 170.9h3.8M249.9 172.8h3.8M255.5 174.6v1.9" fill="none" stroke="#000" stroke-width=".19"/>
<path d="M253.7 154.2h3.7v20.4h-3.7zM257.4 156h-1.9v16.8h1.9" fill="none" stroke="#00f" stroke-width=".19"/>
<path d="M253.7 150.4h3.7M254.2 149.9h2.6M254.8 149.3h1.5M255.3 148.8h.4M255.5 150.4v1.9M253.7 178.4h3.7M254.2 178.9h2.6M254.8 179.5h1.5M255.5 176.5v1.9M255.3 180h.4" fill="none" stroke="#800000" stroke-width=".19"/>
<path d="M236.9 159.7h13M236.9 163.5h13M236.9 167.2h13M246.2 170.9h3.7" fill="none" stroke="#000080" stroke-width=".19"/>
<circle cx="246.2" cy="170.9" r=".37" fill="#000080"/>
<circle cx="246.2" cy="170.9" r=".37" fill="none" stroke="#000080" stroke-width=".15"/>
<path d="M225.9 178.2v.3M226.5 177.6v1.5M227 177.1v2.6M227.6 176.5v3.7M227.6 178.4h1.8" fill="none" stroke="#800000" stroke-width=".19"/>
<path d="M249.9 172.8h-13v5.6h-1.9" fill="none" stroke="#000080" stroke-width=".19"/>
<circle cx="236.9" cy="178.4" r=".37" fill="#000080"/>
<circle cx="236.9" cy="178.4" r=".37" fill="none" stroke="#000080" stroke-width=".15"/>
<path d="M249.9 169.1h-3.7v7.4" fill="none" stroke="#000080" stroke-width=".19"/>
<circle cx="246.2" cy="170.9" r=".37" fill="#000080"/>
<circle cx="246.2" cy="170.9" r=".37" fill="none" stroke="#000080" stroke-width=".15"/>
<circle cx="246.2" cy="169" r=".37" fill="#000080"/>
<circle cx="246.2" cy="169" r=".37" fill="none" stroke="#000080" stroke-width=".15"/>
<path d="M218.3 166.3h18.6v1.8h-18.6z" fill-rule="evenodd" fill="#ffff80"/>
<path d="M218.3 166.3h18.6v1.8h-18.6z" fill="none" stroke="#800000" stroke-width=".15"/>
<path d="M218.3 164.4h18.6v1.9h-18.6z" fill-rule="evenodd" fill="#ffff80"/>
<path d="M218.3 164.4h18.6v1.9h-18.6z" fill="none" stroke="#800000" stroke-width=".15"/>
<path d="M236.9 165.3h13" fill="none" stroke="#000080" stroke-width=".19"/>
<path d="M218.3 162.5h18.6v1.9h-18.6z" fill-rule="evenodd" fill="#ffff80"/>
<path d="M218.3 162.5h18.6v1.9h-18.6z" fill="none" stroke="#800000" stroke-width=".15"/>
<path d="M249.9 161.6h-3.7v7.5" fill="none" stroke="#000080" stroke-width=".19"/>
<circle cx="246.2" cy="169" r=".37" fill="#000080"/>
<circle cx="246.2" cy="169" r=".37" fill="none" stroke="#000080" stroke-width=".15"/>
<path d="M218.3 158.8h18.6v1.9h-18.6z" fill-rule="evenodd" fill="#ffff80"/>
<path d="M218.3 158.8h18.6v1.9h-18.6z" fill="none" stroke="#800000" stroke-width=".15"/>
<path d="M249.2 157.1l1.5 1.5M249.2 155.3l1.5 1.5M250.7 157.1l-1.5 1.5M250.7 155.3l-1.5 1.5M193.3 168.3l1.5 1.5M194.8 168.3l-1.5 1.5" fill="none" stroke="#f00" stroke-width=".15"/>
<g font-size="2.3" fill="#a61c00">
<text x="262.7" y="153.2" transform="rotate(90 262.7 153.2)">STT0430-ECL2C-35</text>
<text x="205" y="157" transform="rotate(90 205 157)">TL043WQH25</text>
</g>
<g font-size="2.2" fill="#00f">
<text x="198.7" y="53.9">LCD Display:</text>
<text x="198.7" y="56.5">TFT 4.3&quot; RGB 480*272 IPS and PCAP</text>
<text x="198.7" y="61.7">Code: STT0430-ECL2C-35</text>
</g>
<g font-size="1.7" fill="#800000">
<text x="81.7" y="11.4">+5V</text>
<text x="141.9" y="21.6">LED+</text>
<text x="81.4" y="25.4">GND</text>
<text x="95.3" y="25.4">sw</text>
<text x="152.2" y="25.4">GND</text>
<text x="165.2" y="26.3">GND</text>
<text x="176.1" y="31">+3.3V</text>
<text x="188.5" y="34.7">GND</text>
<text x="169" y="40.3">GND</text>
<text x="112.1" y="43.1">GND</text>
<text x="93.5" y="52.4">GND</text>
<text x="101" y="52.4">GND</text>
<text x="81.4" y="54.2">GND</text>
<text x="181.1" y="122.1">GND</text>
<text x="188.5" y="124">GND</text>
<text x="126.7" y="148.2">+3.3V</text>
<text x="197.9" y="148.2">GND</text>
<text x="253.7" y="148.2">GND</text>
<text x="169.6" y="152.9">GND</text>
<text x="186.9" y="152.9">+3.3V</text>
<text x="188.5" y="179.9">GND</text>
<text x="221.8" y="178.9">GND</text>
<text x="239.1" y="178.9">+3.3V</text>
<text x="197.9" y="181.7">GND</text>
<text x="244.4" y="181.7">GND</text>
<text x="253.7" y="181.7">GND</text>
<text x="115.9" y="188.2">GND</text>
</g>
<g font-size="1.7" fill="#000080">
<text x="103.7" y="11.4">U2</text>
<text x="103.7" y="9.5">LT3591EDDB</text>
<text x="72" y="16.1">C3</text>
<text x="84.1" y="16.1">C4</text>
<text x="85.1" y="17.9">1uF</text>
<text x="94" y="17">L1</text>
<text x="126" y="12.3">R2</text>
<text x="130.7" y="12.3">R1</text>
<text x="154.9" y="16.1">C5</text>
<text x="155.8" y="17.9">2.2uF</text>
<text x="164.2" y="17">C6</text>
<text x="71.1" y="18.8">100nF</text>
<text x="125.7" y="20.2" transform="rotate(-90 125.7 20.2)">10R 1%</text>
<text x="130.3" y="20.2" transform="rotate(-90 130.3 20.2)">NP</text>
<text x="162.4" y="20.7">100nF</text>
<text x="91.2" y="30.4" transform="rotate(-90 91.2 30.4)">22uH WE 744062220</text>
<text x="172.4" y="33">C7</text>
<text x="84.9" y="40.7">R4</text>
<text x="85.1" y="36.6">R3</text>
<text x="87.9" y="36.6">390K 1%</text>
<text x="106.5" y="41.2">C8</text>
<text x="172.4" y="38.2">100nF</text>
<text x="78.5" y="45.9">R20</text>
<text x="80.4" y="46.6" transform="rotate(-180 80.4 46.6)">1K</text>
<text x="84.9" y="43.6">820K 1%</text>
<text x="94" y="47.1" transform="rotate(-90 94 47.1)">220K 1%</text>
<text x="95.9" y="42.9">R5</text>
<text x="105.5" y="44">100nF</text>
<text x="195.9" y="43.1">J4</text>
<text x="178.2" y="148.2">100nF</text>
<text x="112.1" y="154.7">R23</text>
<text x="123.2" y="153.8">R21</text>
<text x="123.2" y="155.7">2k2</text>
<text x="133.5" y="153.8">R22</text>
<text x="133.5" y="155.7">2k2</text>
<text x="178.9" y="150.2">C2</text>
<text x="201.7" y="155.5">J5</text>
<text x="257.5" y="155.5">J6</text>
<text x="112.1" y="156.6">NP</text>
<text x="134.4" y="164">R24</text>
<text x="134.4" y="167.7">R25</text>
<text x="141.9" y="164">33R</text>
<text x="141.9" y="167.7">33R</text>
<text x="134.4" y="169.6">R26</text>
<text x="134.4" y="171.5">R27</text>
<text x="141.9" y="169.6">33R</text>
<text x="141.9" y="171.5">33R</text>
<text x="112.1" y="178.9">R28</text>
<text x="230.3" y="174.3">100nF</text>
<text x="231.1" y="176.3">C13</text>
<text x="112.1" y="180.8">100k</text>
</g>
<g font-size="1.5">
<text x="21.4" y="4">1</text>
<text x="57.4" y="4">2</text>
<text x="93.5" y="4">3</text>
<text x="129.5" y="4">4</text>
<text x="165.7" y="4">5</text>
<text x="201.7" y="4">6</text>
<text x="237.8" y="4">7</text>
<text x="274" y="4">8</text>
<text x="101.5" y="13.3">1</text>
<text x="105" y="14.2">VIN</text>
<text x="116.5" y="14.2">CAP</text>
<text x="122" y="13.3">5</text>
<text x="116.5" y="22.6">LED</text>
<text x="122" y="21.7">7</text>
<text x="5.4" y="28">A</text>
<text x="101.4" y="25.4">4</text>
<text x="105" y="26.4">SW</text>
<text x="110.8" y="27.2" transform="rotate(-90 110.8 27.2)">CTRL</text>
<text x="112.7" y="27.2" transform="rotate(-90 112.7 27.2)">GND</text>
<text x="114.6" y="27.2" transform="rotate(-90 114.6 27.2)">GND</text>
<text x="117.2" y="25.4">NC</text>
<text x="117.2" y="27.3">NC</text>
<text x="122" y="24.5">3</text>
<text x="122" y="26.4">6</text>
<text x="290.5" y="28">A</text>
<text x="109.9" y="30.8" transform="rotate(-90 109.9 30.8)">8</text>
<text x="111.8" y="30.8" transform="rotate(-90 111.8 30.8)">2</text>
<text x="113.6" y="30.8" transform="rotate(-90 113.6 30.8)">9</text>
<text x="185.3" y="47.8">37</text>
<text x="185.3" y="45.9">38</text>
<text x="185.3" y="44">39</text>
<text x="185.3" y="42.2">40</text>
<text x="185.3" y="53.3">34</text>
<text x="185.3" y="51.5">35</text>
<text x="185.3" y="49.6">36</text>
<text x="185.3" y="57.1">32</text>
<text x="185.4" y="55.2">33</text>
<text x="185.4" y="58.9">31</text>
<text x="185.3" y="64.5">28</text>
<text x="185.3" y="62.6">29</text>
<text x="185.3" y="60.8">30</text>
<text x="185.3" y="71.9">24</text>
<text x="185.3" y="70.1">25</text>
<text x="185.3" y="68.2">26</text>
<text x="185.3" y="66.4">27</text>
<text x="185.3" y="75.7">22</text>
<text x="185.4" y="73.8">23</text>
<text x="185.4" y="77.6">21</text>
<text x="5.5" y="79.6">B</text>
<text x="185.3" y="83.1">18</text>
<text x="185.3" y="81.3">19</text>
<text x="185.3" y="79.4">20</text>
<text x="290.5" y="79.6">B</text>
<text x="185.3" y="88.7">15</text>
<text x="185.3" y="86.8">16</text>
<text x="185.3" y="85">17</text>
<text x="185.3" y="90.6">14</text>
<text x="185.3" y="94.3">12</text>
<text x="185.4" y="92.4">13</text>
<text x="185.3" y="98">10</text>
<text x="185.4" y="96.1">11</text>
<text x="186.2" y="101.7">8</text>
<text x="186.2" y="99.9">9</text>
<text x="186.2" y="107.3">5</text>
<text x="186.2" y="105.4">6</text>
<text x="186.2" y="103.6">7</text>
<text x="186.1" y="109.2">4</text>
<text x="186.2" y="112.9">2</text>
<text x="186.2" y="111">3</text>
<text x="186.2" y="114.7">1</text>
<text x="5.4" y="131.3">C</text>
<text x="290.5" y="131.3">C</text>
<text x="195.6" y="155.7">1</text>
<text x="251.5" y="155.7">1</text>
<text x="195.5" y="157.6">2</text>
<text x="195.5" y="161.3">4</text>
<text x="195.5" y="159.4">3</text>
<text x="251.4" y="157.6">2</text>
<text x="251.4" y="161.3">4</text>
<text x="251.4" y="159.4">3</text>
<text x="195.5" y="165">6</text>
<text x="195.5" y="166.9">7</text>
<text x="195.5" y="163.1">5</text>
<text x="251.4" y="165">6</text>
<text x="251.4" y="166.9">7</text>
<text x="251.4" y="163.1">5</text>
<text x="194.6" y="172.4">10</text>
<text x="195.5" y="168.7">8</text>
<text x="195.5" y="170.6">9</text>
<text x="250.5" y="172.4">10</text>
<text x="251.4" y="168.7">8</text>
<text x="251.4" y="170.6">9</text>
<text x="5.4" y="182.9">D</text>
<text x="290.4" y="182.9">D</text>
<text x="21.4" y="206.9">1</text>
<text x="57.4" y="206.9">2</text>
<text x="93.5" y="206.9">3</text>
<text x="129.5" y="206.9">4</text>
<text x="165.7" y="206.9">5</text>
<text x="201.7" y="206.9">6</text>
<text x="237.8" y="206.9">7</text>
<text x="274" y="206.9">8</text>
</g>
<g font-size="1.5" fill="#800000">
<text x="59.9" y="38.5">PA24_LCDPWM_PCK0_H5</text>
<text x="145.6" y="50.5">PA16_LCDDAT16_NTRST_H6</text>
<text x="145.6" y="52.4">PA17_LCDDAT17_D4</text>
<text x="145.6" y="56.1">PA19_LCDDAT19_G1_RX3_C4</text>
<text x="145.6" y="54.3">PA18_LCDDAT18_G1_RX2_G4</text>
<text x="145.6" y="58">PA20_LCDDAT20_G1_TX2_A3</text>
<text x="145.6" y="59.8">PA21_LCDDAT21_G1_TX3_B4</text>
<text x="145.6" y="61.7">PA22_LCDDAT22_G1_MDC_B3</text>
<text x="145.6" y="63.6">PA23_LCDDAT23_G1_MDIO_A4</text>
<text x="145.6" y="65.4">PA8_LCDDAT8_TCK_A5</text>
<text x="145.6" y="67.3">PA9_LCDDAT9_G1_COL_F4</text>
<text x="145.6" y="69.1">PA10_LCDDAT10_G1_RXDV_F5</text>
<text x="145.6" y="71">PA11_LCDDAT11_G1_RXER_D5</text>
<text x="145.6" y="74.8">PA13_LCDDAT13_G1_RX1_C5</text>
<text x="145.6" y="72.9">PA12_LCDDAT12_G1_RX0_G5</text>
<text x="145.6" y="76.6">PA14_LCDDAT14_G1_TX0_E4</text>
<text x="145.6" y="78.5">PA15_LCDDAT15_G1_TX1_B5</text>
<text x="145.6" y="80.3">PA0_LCDDAT0_TMS_A7</text>
<text x="145.6" y="82.2">PA1_LCDDAT1_F6</text>
<text x="145.6" y="84.1">PA2_LCDDAT2_G1_TXCK_E6</text>
<text x="145.6" y="85.9">PA3_LCDDAT3_G1_RXCK_C6</text>
<text x="145.6" y="87.8">PA4_LCDDAT4_G1_TXEN_D6</text>
<text x="145.6" y="89.6">PA5_LCDDAT5_G1_TXER_B6</text>
<text x="145.6" y="91.5">PA6_LCDDAT6_G1_CRS_A6</text>
<text x="145.6" y="93.4">PA7_LCDDAT7_E5</text>
<text x="145.6" y="97.1">PA28_LCDPCK_PWMH1_SP1_NPCS3_G3</text>
<text x="145.6" y="100.8">PA27_LCDHSYNC_PWML0_SPI1_NPCS2_H4</text>
<text x="145.6" y="98.9">PA25_LCDDISP_TD0_F3</text>
<text x="145.6" y="102.7">PA26_LCDVSYNC_PWMH0_SP1_NPCS1_E3</text>
<text x="145.6" y="104.5">PA29_LCDDEN_PWML1_J5</text>
<text x="164.2" y="160.3">TOUCH_SCL_PC7</text>
<text x="220.1" y="160.3">TOUCH_RESET</text>
<text x="95.1" y="165">PC19_ISI_D0_TK1_U14</text>
<text x="164.2" y="164.1">TOUCH_SDA_PC6</text>
<text x="164.2" y="167.8">TOUCH_RESET</text>
<text x="220.1" y="167.8">TOUCH_SCL_PC7</text>
<text x="220.1" y="165.9">TOUCH_SDA_PC6</text>
<text x="220.1" y="164.1">TOUCH_INT_PC9</text>
<text x="89.3" y="172.4">PE30_DIBN_UTXD0_TWCK1_U2</text>
<text x="90.4" y="170.6">PE29_DIBP_URXD0_TWD1_V1</text>
<text x="95" y="168.7">PC21_ISI_D2_TD1_U15</text>
<text x="164.2" y="171.5">TOUCH_INT_PC9</text>
</g>
<g font-size="1.4">
<text x="190" y="40.2" transform="rotate(-90 190 40.2)">MP2</text>
<text x="190" y="119.6" transform="rotate(-90 190 119.6)">MP1</text>
<text x="199.3" y="154" transform="rotate(-90 199.3 154)">MP1</text>
<text x="255.2" y="154" transform="rotate(-90 255.2 154)">MP1</text>
<text x="199.3" y="177.5" transform="rotate(-90 199.3 177.5)">MP2</text>
<text x="255.2" y="177.5" transform="rotate(-90 255.2 177.5)">MP2</text>
</g>
<g font-size="1.4" fill="#000080">
<text x="195.9" y="45">Display LCD 4.3''</text>
<text x="201.7" y="157">CTP</text>
<text x="257.5" y="157">CTP</text>
</g>
</svg>
